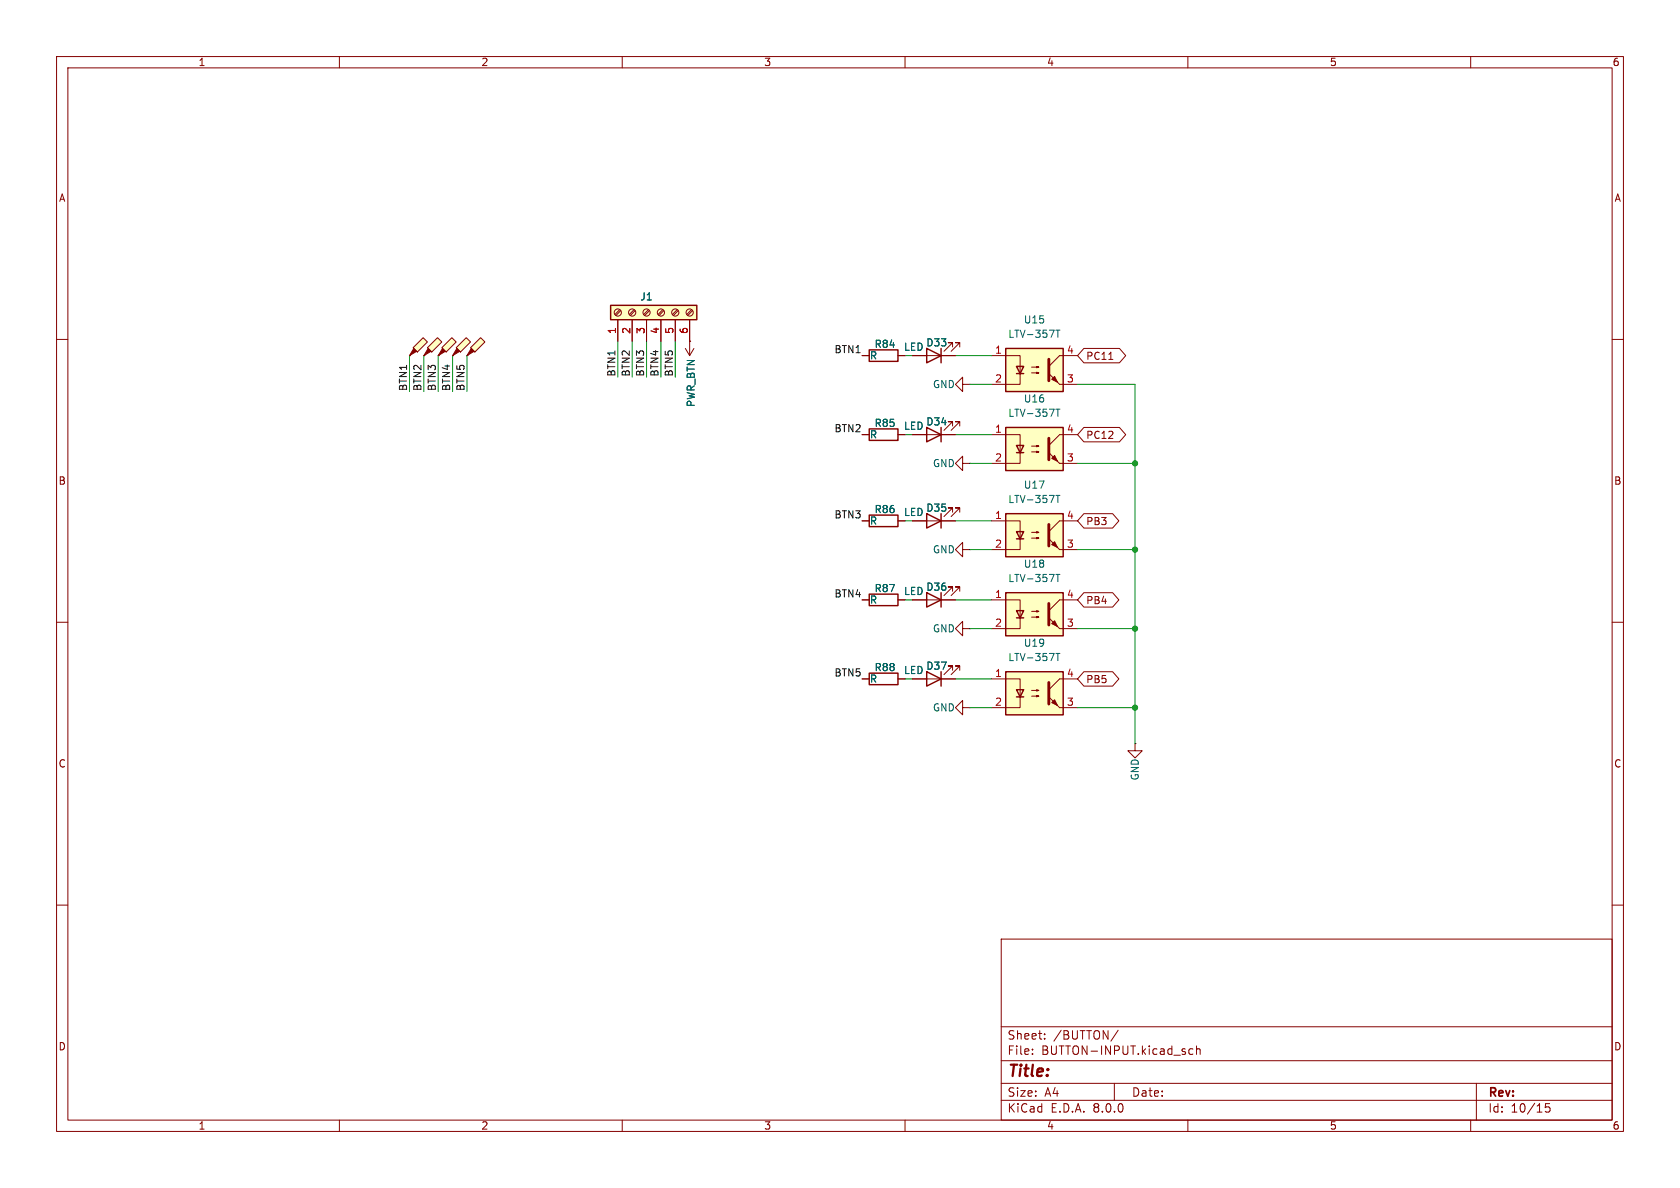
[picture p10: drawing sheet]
<svg xmlns="http://www.w3.org/2000/svg" width="297mm" height="210mm" viewBox="0 0 297 210" stroke-linecap="round" stroke-linejoin="round" font-family="sans-serif">
<g fill="none" stroke="#840000" stroke-width=".18">
<path d="M10 10h277v190h-277zM12 12h273v186h-273zM60 10v2M110 10v2M160 10v2M210 10v2M260 10v2M10 60h2M285 60h2M10 110h2M285 110h2M10 160h2"/>
<path d="M285 160h2M177 166h108v32h-108zM60 198v2M110 198v2M160 198v2M177 194.5h108M177 191.5h108M177 187.5h108M177 181.5h108M182.5 186.3v.1M182.5 185.5v.1M184.7 183.6v.1"/>
<path d="M184.7 182.8v.1M197 191.5v3M197.7 182.1l-1.3 2M210 198v2M210.9 185.5l-.4-.1-.3 .3v.4l.1 .2h.6M211.5 185.5l.2-.1 .4 .1 .1 .9M211.5 184.9v1.5M260 198v2M261 191.5v6.5M274 195.1h-.8v.7l.2-.1h.5l.1 .3v.5l-.3 .1-.5-.1"/>
</g>
<path d="M73 61.5l1.8-1.8 .8 .8-1.8 1.7z" fill="#ffffc2"/>
<path d="M73.2 61.6l.5 .5-1.3 .8z" fill="#840000" stroke="#840000" stroke-width=".18"/>
<path d="M72.4 62.9h.1M73 61.5l1.8-1.8 .8 .8-1.8 1.7z" fill="none" stroke="#840000" stroke-width=".18"/>
<path d="M107.9 54h15.3v2.5h-15.3z" fill="#ffffc2"/>
<path d="M107.9 54h15.3v2.5h-15.3zM153.7 105h5v2.1h-5zM163.8 104.8l2.6 1.2-2.6 1.3zM166.4 104.8v2.5" fill="none" stroke="#840000" stroke-width=".25"/>
<g fill="none" stroke="#840000" stroke-width=".18">
<path d="M109.2 56.5v3.8M109.6 54.7l-.9 .9M109.7 54.9l-.8 .9M111.8 56.5v3.8M112.1 54.7l-.8 .9M112.3 54.9l-.9 .9M114.3 56.5v3.8M114.6 54.7l-.8 .9M114.8 54.9l-.8 .9M116.8 56.5v3.8M117.2 54.7l-.9 .9M117.3 54.9l-.8 .9"/>
<path d="M119.4 56.5v3.8M119.7 54.7l-.8 .9M119.9 54.9l-.9 .9M121.9 56.5v6.4M122.3 54.7l-.9 .9M122.4 54.9l-.8 .9M121.2 61.6l.7 1.3M121.9 60.3h.1M122.7 61.6l-.8 1.3M170.2 97.2v-1.3l-1.3 1.3 1.3 1.2v-1.2h1.2M171.4 97.2h.1M152.4 106h1.3"/>
<path d="M158.7 106h1.3M161.3 106h7.6M168.4 104.5v-.7h-.8h.8l-1.5 1.5M169.7 104.5v-.7h-.8h.8l-1.6 1.5M170.2 125.1v-1.3l-1.3 1.3 1.3 1.3v-1.3h1.2M171.4 125.1h.1M200.7 131.4v1.3h1.2l-1.2 1.3-1.3-1.3h1.3M200.7 131.4h.1"/>
<circle cx="109.2" cy="55.2" r=".63"/>
<circle cx="111.8" cy="55.2" r=".63"/>
<circle cx="114.3" cy="55.2" r=".63"/>
<circle cx="116.8" cy="55.2" r=".63"/>
<circle cx="119.4" cy="55.2" r=".63"/>
<circle cx="121.9" cy="55.2" r=".63"/>
</g>
<path d="M177.8 118.7h10.2v7.7h-10.2z" fill="#ffffc2"/>
<path d="M163.8 75.6l2.6 1.2-2.6 1.3zM166.4 75.6v2.5M177.8 118.7h10.2v7.7h-10.2zM179.7 121.9h1.3l-.7 1.3zM179.7 123.2h1.3" fill="none" stroke="#840000" stroke-width=".25"/>
<path d="M161.3 76.8h7.6M168.4 75.3v-.8h-.8h.8l-1.5 1.6M169.7 75.3v-.8h-.8h.8l-1.6 1.6M170.2 111.1v-1.2l-1.3 1.2 1.3 1.3v-1.3h1.2M171.4 111.1h.1M175.3 120h5v3.3M180.3 123.2v1.9h-5M182.4 123.1h1.2l-.3 .1v-.3l.3 .2M182.4 122h1.2l-.3 .2v-.3l.3 .1M187.3 125.1h3.2M190.5 120h-3.2l-1.9 1.9" fill="none" stroke="#840000" stroke-width=".18"/>
<g fill="#840000" stroke="#840000" stroke-width=".18">
<path d="M185.4 123.2l1.9 1.9z"/>
<path d="M185.9 124.2l.5-.5 .5 1z"/>
</g>
<path d="M185.4 120.7v3.8" fill="none" stroke="#840000" stroke-width=".51"/>
<path d="M186.7 115.5h.7M187 115.5v1.3" fill="none" stroke="#006464" stroke-width=".18"/>
<path d="M77.3 59.7l.8 .8-1.8 1.7-.7-.7z" fill="#ffffc2"/>
<path d="M75.7 61.6l.5 .5-1.3 .8z" fill="#840000" stroke="#840000" stroke-width=".18"/>
<path d="M77.3 59.7l.8 .8-1.8 1.7-.7-.7zM74.9 62.9h.1" fill="none" stroke="#840000" stroke-width=".18"/>
<path d="M177.8 104.8h10.2v7.6h-10.2z" fill="#ffffc2"/>
<path d="M153.7 61.8h5v2.1h-5zM153.7 75.8h5v2.1h-5zM163.8 61.6l2.6 1.3-2.6 1.2zM166.4 61.6v2.5M153.7 119h5v2h-5zM163.8 118.7l2.6 1.3-2.6 1.3zM166.4 118.7v2.6M177.8 104.8h10.2v7.6h-10.2zM179.7 108h1.3l-.7 1.2zM179.7 109.2h1.3" fill="none" stroke="#840000" stroke-width=".25"/>
<g fill="none" stroke="#840000" stroke-width=".18">
<path d="M152.4 62.9h1.3M152.4 76.8h1.3M158.7 62.9h1.3M158.7 76.8h1.3M161.3 62.9h7.6M168.4 61.3v-.7h-.8h.8l-1.5 1.5M169.7 61.3v-.7h-.8h.8l-1.6 1.5M170.2 67.9v-1.2l-1.3 1.2 1.3 1.3v-1.3h1.2M171.4 67.9h.1M168.4 118.5v-.8h-.8h.8l-1.5 1.6M169.7 118.5v-.8h-.8h.8l-1.6 1.6M175.3 106h5v3.3"/>
<path d="M180.3 109.2v1.9h-5M182.4 109.1h1.2l-.3 .1v-.2l.3 .1M182.4 108.1h1.2l-.3 .1v-.2l.3 .1M187.3 111.1h3.2M190.5 106h-3.2l-1.9 2M152.4 120h1.3M158.7 120h1.3M161.3 120h7.6"/>
</g>
<g fill="#840000" stroke="#840000" stroke-width=".18">
<path d="M185.4 109.2l1.9 1.9z"/>
<path d="M185.9 110.2l.5-.5 .5 1z"/>
</g>
<path d="M185.4 106.7v3.8" fill="none" stroke="#840000" stroke-width=".51"/>
<path d="M186.7 101.5h.7M187 101.5v1.3" fill="none" stroke="#006464" stroke-width=".18"/>
<path d="M177.8 75.6h10.2v7.6h-10.2z" fill="#ffffc2"/>
<path d="M177.8 75.6h10.2v7.6h-10.2zM179.7 78.7h1.3l-.7 1.3zM179.7 80h1.3" fill="none" stroke="#840000" stroke-width=".25"/>
<path d="M175.3 76.8h5v3.3M182.4 79.9h1.2l-.3 .1v-.2l.3 .1M182.4 78.9h1.2l-.3 .1v-.3l.3 .2M190.5 76.8h-3.2l-1.9 1.9M180.3 80v1.9h-5M187.3 81.9h3.2" fill="none" stroke="#840000" stroke-width=".18"/>
<g fill="#840000" stroke="#840000" stroke-width=".18">
<path d="M185.4 80l1.9 1.9z"/>
<path d="M185.9 81l.5-.5 .5 1z"/>
</g>
<path d="M185.4 77.5v3.8" fill="none" stroke="#840000" stroke-width=".51"/>
<path d="M186.7 72.3h.7M187 72.3v1.3" fill="none" stroke="#006464" stroke-width=".18"/>
<path d="M177.8 61.6h10.2v7.6h-10.2z" fill="#ffffc2"/>
<path d="M177.8 61.6h10.2v7.6h-10.2zM179.7 64.8h1.3l-.7 1.2zM179.7 66h1.3" fill="none" stroke="#840000" stroke-width=".25"/>
<path d="M175.3 62.9h5v3.3M180.3 66v1.9h-5M182.4 65.9h1.2l-.3 .1v-.2l.3 .1M182.4 64.9h1.2l-.3 .1v-.2l.3 .1M187.3 67.9h3.2M190.5 62.9h-3.2l-1.9 1.9" fill="none" stroke="#840000" stroke-width=".18"/>
<g fill="#840000" stroke="#840000" stroke-width=".18">
<path d="M185.4 66l1.9 1.9z"/>
<path d="M185.9 67.1l.5-.6 .5 1.1z"/>
</g>
<path d="M185.4 63.5v3.8" fill="none" stroke="#840000" stroke-width=".51"/>
<path d="M186.7 58.4h.7M187 58.4v1.2" fill="none" stroke="#006464" stroke-width=".18"/>
<path d="M82.4 59.7l.8 .8-1.8 1.7-.8-.7z" fill="#ffffc2"/>
<path d="M80.8 61.6l.5 .5-1.3 .8z" fill="#840000" stroke="#840000" stroke-width=".18"/>
<path d="M82.4 59.7l.8 .8-1.8 1.7-.8-.7zM80 62.9h.1" fill="none" stroke="#840000" stroke-width=".18"/>
<path d="M79.9 59.7l.7 .8-1.7 1.7-.8-.7z" fill="#ffffc2"/>
<path d="M78.2 61.6l.5 .5-1.2 .8z" fill="#840000" stroke="#840000" stroke-width=".18"/>
<path d="M79.9 59.7l.7 .8-1.7 1.7-.8-.7zM77.5 62.9h.1" fill="none" stroke="#840000" stroke-width=".18"/>
<path d="M85 59.7l.7 .8-1.8 1.7-.7-.7z" fill="#ffffc2"/>
<path d="M83.3 61.6l.5 .5-1.3 .8z" fill="#840000" stroke="#840000" stroke-width=".18"/>
<path d="M85 59.7l.7 .8-1.8 1.7-.7-.7zM82.5 62.9h.1" fill="none" stroke="#840000" stroke-width=".18"/>
<path d="M177.8 90.8h10.2v7.6h-10.2z" fill="#ffffc2"/>
<path d="M153.7 91.1h5v2h-5zM163.8 90.8l2.6 1.3-2.6 1.2zM166.4 90.8v2.5M177.8 90.8h10.2v7.6h-10.2zM179.7 94h1.3l-.7 1.3zM179.7 95.3h1.3" fill="none" stroke="#840000" stroke-width=".25"/>
<g fill="none" stroke="#840000" stroke-width=".18">
<path d="M109.2 56.5v3.8M111.8 56.5v3.8M114.3 56.5v3.8M116.8 56.5v3.8M119.4 56.5v3.8M121.9 56.5v3.8M72.4 62.9h.1M74.9 62.9h.1M77.5 62.9h.1M80 62.9h.1M82.5 62.9h.1M121.9 60.3h.1"/>
<path d="M152.4 62.9h1.3M152.4 76.8h1.3M158.7 62.9h1.3M158.7 76.8h1.3M161.3 62.9h2.5M161.3 76.8h2.5M166.4 62.9h2.5M166.4 76.8h2.5M191.6 61.6h6.3l1.1 1.3-1.1 1.2h-6.3l-1.1-1.2zM191.6 75.6h6.3l1.1 1.2-1.1 1.3h-6.3l-1.1-1.3zM196 63.5h.7M152.4 92.1h1.3"/>
<path d="M158.7 92.1h1.3M161.3 92.1h7.6M168.4 90.6v-.8h-.8h.8l-1.5 1.5M169.7 90.6v-.8h-.8h.8l-1.6 1.5M170.2 81.9v-1.3l-1.3 1.3 1.3 1.3v-1.3h1.2M171.4 81.9h.1M175.3 92.1h5v3.3M180.3 95.3v1.9h-5M182.4 95.1h1.2l-.3 .2v-.3l.3 .1M182.4 94.1h1.2l-.3 .1v-.2l.3 .1M187.3 97.2h3.2M190.5 92.1h-3.2l-1.9 1.9"/>
<path d="M191.6 90.8h5.1l1.1 1.3-1.1 1.2h-5.1l-1.1-1.2zM152.4 106h1.3M158.7 106h1.3M161.3 106h2.5M166.4 106h2.5M191.6 118.7h5.1l1.1 1.3-1.1 1.3h-5.1l-1.1-1.3zM191.6 104.8h5.1l1.1 1.2-1.1 1.3h-5.1l-1.1-1.3zM152.4 120h1.3M158.7 120h1.3M161.3 120h2.5M166.4 120h2.5"/>
</g>
<g fill="#840000" stroke="#840000" stroke-width=".18">
<path d="M185.4 95.3l1.9 1.9z"/>
<path d="M185.9 96.3l.5-.5 .5 1z"/>
</g>
<path d="M185.4 92.7v3.8" fill="none" stroke="#840000" stroke-width=".51"/>
<path d="M186.7 87.6h.7M187 87.6v1.2" fill="none" stroke="#006464" stroke-width=".18"/>
<g fill="none" stroke="#009600" stroke-width=".18">
<path d="M72.4 62.9v6.3M74.9 62.9v6.3M77.5 62.9v6.3M80 62.9v6.3M82.5 62.9v6.3M109.2 60.3v6.4M111.8 60.3v6.4M114.3 60.3v6.4M116.8 60.3v6.4M119.4 60.3v6.4M160 62.9h1.3M160 76.8h1.3"/>
<path d="M168.9 62.9h6.4M168.9 76.8h6.4M171.4 67.9h3.9M190.5 67.9h10.2v63.5M160 92.1h1.3M168.9 92.1h6.4M171.4 97.2h3.9M171.4 81.9h3.9M190.5 97.2h10.2M190.5 81.9h10.2M160 106h1.3M168.9 106h6.4"/>
<path d="M171.4 111.1h3.9M190.5 111.1h10.2M160 120h1.3M168.9 120h6.4M171.4 125.1h3.9M190.5 125.1h10.2"/>
</g>
<g fill="#009600" stroke="#009600" stroke-width=".18">
<circle cx="200.7" cy="81.9" r=".46"/>
<circle cx="200.7" cy="97.2" r=".46"/>
<circle cx="200.7" cy="125.1" r=".46"/>
<circle cx="200.7" cy="111.1" r=".46"/>
</g>
<text font-size="2.8" fill="#840000" x="178" y="190.9">Title:</text>
<g font-size="2.1" fill="#840000">
<text x="178" y="184">Sheet:</text>
<text x="186.2" y="184">/BUTTON/</text>
<text x="178" y="186.7">File:</text>
<text x="184.1" y="186.7">BUTTON-INPUT.kicad_sch</text>
<text x="178" y="196.9">KiCad</text>
<text x="178" y="194.1">Size:</text>
<text x="184.7" y="194.1">A4</text>
<text x="185.7" y="196.9">E.D.A.</text>
<text x="193.3" y="196.9">8.0.0</text>
<text x="200" y="194.1">Date:</text>
<text x="263" y="194.3">Rev:</text>
<text x="263" y="196.9">Id:</text>
<text x="267.1" y="196.9">10/15</text>
</g>
<g font-size="1.8" fill="#840000">
<text x="35" y="11.9">1</text>
<text x="85" y="11.9">2</text>
<text x="135" y="11.9">3</text>
<text x="185" y="11.9">4</text>
<text x="235" y="11.9">5</text>
<text x="285" y="11.9">6</text>
<text x="10.3" y="35.9">A</text>
<text x="285.3" y="35.9">A</text>
<text x="191.9" y="63.8">PC11</text>
<text x="191.9" y="77.8">PC12</text>
<text x="10.3" y="85.9">B</text>
<text x="285.3" y="85.9">B</text>
<text x="191.9" y="93">PB3</text>
<text x="191.9" y="107">PB4</text>
<text x="191.9" y="121">PB5</text>
<text x="10.3" y="135.9">C</text>
<text x="285.3" y="135.9">C</text>
<text x="10.3" y="185.9">D</text>
<text x="285.3" y="185.9">D</text>
<text x="35" y="199.9">1</text>
<text x="85" y="199.9">2</text>
<text x="135" y="199.9">3</text>
<text x="185" y="199.9">4</text>
<text x="235" y="199.9">5</text>
<text x="285" y="199.9">6</text>
</g>
<g font-size="1.8" fill="#006464">
<text x="113.1" y="53.3">J1</text>
<text x="178.2" y="59.9">LTV-357T</text>
<text x="180.9" y="57.4">U15</text>
<text x="153.7" y="63.7">R</text>
<text x="154.5" y="61.7">R84</text>
<text x="159.7" y="62.2">LED</text>
<text x="163.7" y="61.4">D33</text>
<text x="164.8" y="68.8">GND</text>
<text x="180.9" y="71.3">U16</text>
<text x="123" y="72.1" transform="rotate(-90 123 72.1)">PWR_BTN</text>
<text x="153.7" y="77.7">R</text>
<text x="154.5" y="75.7">R85</text>
<text x="159.7" y="76.2">LED</text>
<text x="163.7" y="75.4">D34</text>
<text x="178.2" y="73.9">LTV-357T</text>
<text x="164.8" y="82.8">GND</text>
<text x="178.2" y="89.1">LTV-357T</text>
<text x="180.9" y="86.6">U17</text>
<text x="153.7" y="92.9">R</text>
<text x="154.5" y="90.9">R86</text>
<text x="159.7" y="91.4">LED</text>
<text x="163.7" y="90.7">D35</text>
<text x="164.8" y="98">GND</text>
<text x="180.9" y="100.6">U18</text>
<text x="153.7" y="106.9">R</text>
<text x="154.5" y="104.9">R87</text>
<text x="159.7" y="105.4">LED</text>
<text x="163.7" y="104.6">D36</text>
<text x="178.2" y="103.1">LTV-357T</text>
<text x="164.8" y="112">GND</text>
<text x="154.5" y="118.8">R88</text>
<text x="159.7" y="119.4">LED</text>
<text x="163.7" y="118.6">D37</text>
<text x="178.2" y="117.1">LTV-357T</text>
<text x="180.9" y="114.5">U19</text>
<text x="153.7" y="120.9">R</text>
<text x="164.8" y="126">GND</text>
<text x="201.5" y="138.1" transform="rotate(-90 201.5 138.1)">GND</text>
</g>
<g font-size="1.8" fill="#a90000">
<text x="109" y="59.1" transform="rotate(-90 109 59.1)">1</text>
<text x="111.5" y="59.1" transform="rotate(-90 111.5 59.1)">2</text>
<text x="114" y="59.1" transform="rotate(-90 114 59.1)">3</text>
<text x="116.6" y="59.1" transform="rotate(-90 116.6 59.1)">4</text>
<text x="119.1" y="59.1" transform="rotate(-90 119.1 59.1)">5</text>
<text x="121.7" y="59.1" transform="rotate(-90 121.7 59.1)">6</text>
<text x="175.8" y="62.6">1</text>
<text x="188.5" y="62.6">4</text>
<text x="175.8" y="67.7">2</text>
<text x="188.5" y="67.7">3</text>
<text x="175.8" y="76.6">1</text>
<text x="188.5" y="76.6">4</text>
<text x="175.8" y="81.7">2</text>
<text x="188.5" y="81.7">3</text>
<text x="175.8" y="91.8">1</text>
<text x="188.5" y="91.8">4</text>
<text x="175.8" y="96.9">2</text>
<text x="188.5" y="96.9">3</text>
<text x="175.8" y="105.8">1</text>
<text x="188.5" y="105.8">4</text>
<text x="175.8" y="110.9">2</text>
<text x="188.5" y="110.9">3</text>
<text x="175.8" y="119.8">1</text>
<text x="188.5" y="119.8">4</text>
<text x="175.8" y="124.8">2</text>
<text x="188.5" y="124.8">3</text>
</g>
<g font-size="1.8" fill="#0f0f0f">
<text x="147.4" y="62.5">BTN1</text>
<text x="72" y="69.2" transform="rotate(-90 72 69.2)">BTN1</text>
<text x="74.6" y="69.2" transform="rotate(-90 74.6 69.2)">BTN2</text>
<text x="77.1" y="69.2" transform="rotate(-90 77.1 69.2)">BTN3</text>
<text x="79.7" y="69.2" transform="rotate(-90 79.7 69.2)">BTN4</text>
<text x="82.2" y="69.2" transform="rotate(-90 82.2 69.2)">BTN5</text>
<text x="108.9" y="66.7" transform="rotate(-90 108.9 66.7)">BTN1</text>
<text x="111.4" y="66.7" transform="rotate(-90 111.4 66.7)">BTN2</text>
<text x="114" y="66.7" transform="rotate(-90 114 66.7)">BTN3</text>
<text x="116.5" y="66.7" transform="rotate(-90 116.5 66.7)">BTN4</text>
<text x="119" y="66.7" transform="rotate(-90 119 66.7)">BTN5</text>
<text x="147.4" y="76.5">BTN2</text>
<text x="147.4" y="91.7">BTN3</text>
<text x="147.4" y="105.7">BTN4</text>
<text x="147.4" y="119.7">BTN5</text>
</g>
</svg>
